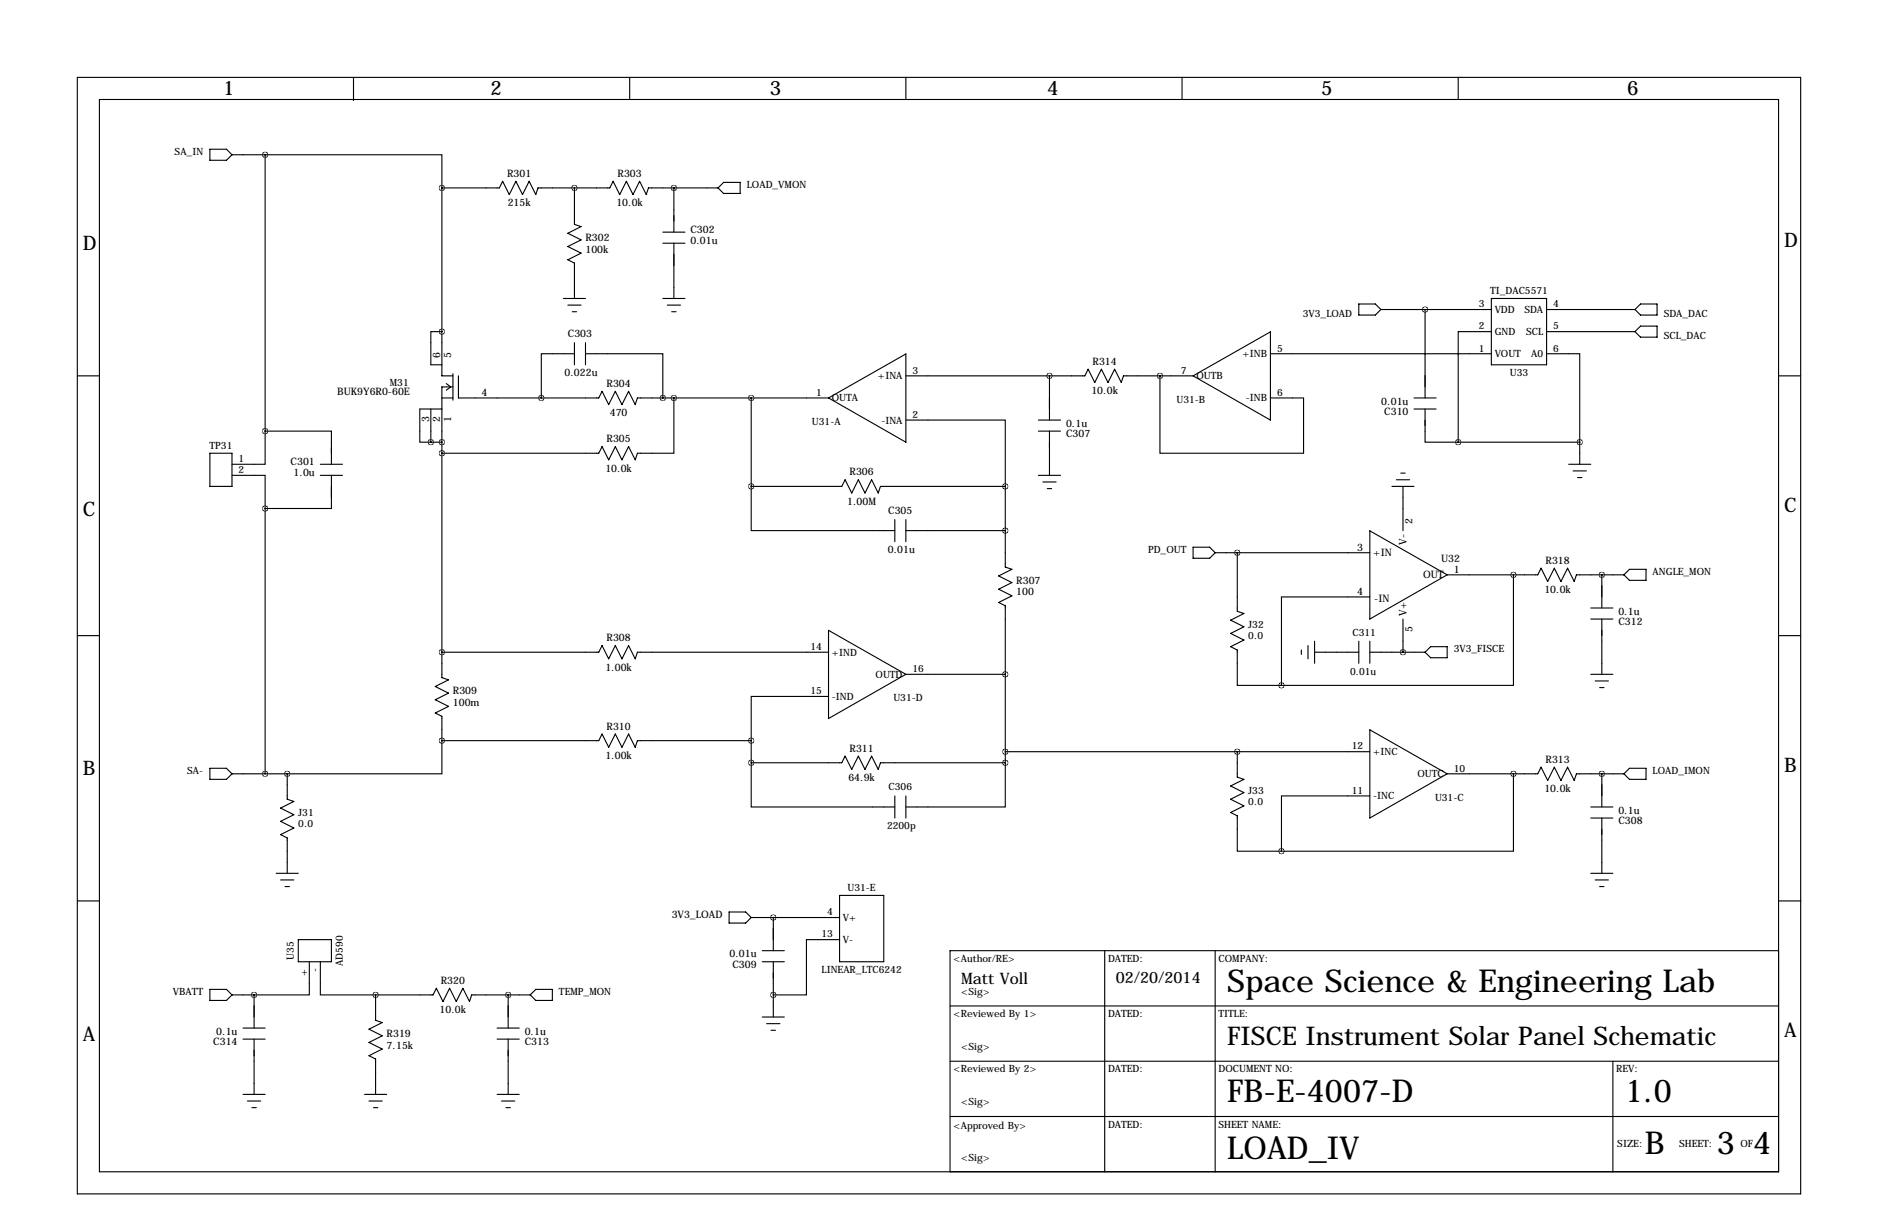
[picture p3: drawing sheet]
<svg xmlns="http://www.w3.org/2000/svg" width="432mm" height="279mm" viewBox="0 0 432 279" stroke-linecap="round" stroke-linejoin="round" font-family="sans-serif">
<g fill="none" stroke="#000" stroke-width=".25">
<path d="M17.8 17.8h396.2v256.5h-396.2zM81.3 17.8v5.3M144.8 17.8v5.1M208.3 17.8v5.1M271.8 17.8v5.1M335.3 17.8v5.1M22.9 22.9h386v246.3h-386zM48.3 34.3h3.8l1.2 1.3-1.2 1.2h-3.8zM53.3 35.6h7.7M61 35.6h40.6v7.6M61 35.6v63.5M101.6 43.2v43.2h2.5"/>
<path d="M101.6 43.2h13.2l.8-1.5 1.5 3 1.5-3 1.5 3 1.6-3 1.5 3 .5-1.5h16.5l.8-1.5 1.5 3 1.5-3 1.5 3 1.6-3 1.5 3 .5-1.5h16M132.1 43.2v8.4l1.5 .5-3 1.5 3 1.5-3 1.5 3 1.6-3 1.5 1.5 .8v8.1M152.4 53.3h5.1M152.4 55.9h5.1M154.9 43.2v10.1M154.9 55.9v12.7M166.4 41.9h3.8v2.5h-3.8l-1.3-1.2zM101.6 76.2h-2.5v7.6h2.5M129.5 68.6h5.1M130.6 70.1h3M131.6 71.6h1M132.1 78.7v5.1"/>
<path d="M134.6 78.7v5.1M152.4 68.6h5.1M153.4 70.1h3.1M154.4 71.6h1M312.4 69.8h3.8l1.3 1.3-1.3 1.3h-3.8zM317.5 71.1h25.4M327.7 71.1v20.3M342.9 76.2h-7.6v25.4M342.9 68.6h12.7v15.2h-12.7zM355.6 76.2h20.3M355.6 71.1h20.3M375.9 76.2l1.3-1.3h3.8v2.6h-3.8z"/>
<path d="M375.9 71.1l1.3-1.3h3.8v2.6h-3.8zM17.8 86.4h5.1M61 99.1v7.6h-7.7M61 99.1h15.2v7.6M99.1 94v7.6M101.6 94h-5.1v7.6h2.6M101.6 91.4h2.5M102.6 88.1l1 .8-1 .8M104.1 88.9h-2.5v66.8l1.5 .5-3 1.5 3 1.6-3 1.5 3 1.5-3 1.5 1.5 .8v5.6M104.1 85.9v6M105.4 86.4v5h32.3l.7-1.5 1.6 3.1 1.5-3.1 1.5 3.1 1.5-3.1 1.5 3.1 .6-1.6h43.9M132.1 81.3h-7.6v10.1"/>
<path d="M134.6 81.3h17.8v10.1M154.9 91.4v12.7h-8.3l-.6 1.6-1.5-3.1-1.5 3.1-1.5-3.1-1.5 3.1-1.6-3.1-.7 1.5h-36.1M172.7 91.4v20.4M190.5 91.4l17.8-10.1v20.3zM208.3 96.5h22.8v15.3M208.3 86.4h41.1l.8-1.6 1.5 3.1 1.5-3.1 1.6 3.1 1.5-3.1 1.5 3.1 .5-1.5h16M238.8 99.1h5M238.8 96.5h5M241.3 86.4v10.1M241.3 99.1v10.1M266.7 86.4v17.7h33v-12.7h-7.6M274.3 86.4l17.8-10.1v20.2z"/>
<path d="M292.1 81.3h50.8M325.1 94h5.1M325.1 91.4h5.1M327.7 94v7.6h7.6M355.6 81.3h7.6v20.3M408.9 86.4h5.1M48.3 104.1h5v7.7h-5zM53.3 109.2h7.7v7.6M61 116.8v61M73.7 106.7h5M73.7 109.2h5M76.2 109.2v7.6h-15.2"/>
<path d="M99.1 101.6h2.5M172.7 111.8v10.1h33M172.7 111.8h20.8l.8-1.6 1.5 3.1 1.6-3.1 1.5 3.1 1.5-3.1 1.5 3.1 .5-1.5h28.7M205.7 119.4v5.1M208.3 119.4v5.1M231.1 111.8v18.5l1.6 .5-3.1 1.5 3.1 1.6-3.1 1.5 3.1 1.5-3.1 1.5 1.5 .8v36.1M238.8 109.2h5M239.8 110.7h3M240.8 112.3h1M320 111.8h5.1M321.1 110.2h3M322.1 108.7h1"/>
<path d="M322.6 111.8v10.1M335.3 101.6h27.9M360.7 106.7h5.1M361.7 108.2h3M362.7 109.7h1M363.2 101.6v5.1M208.3 121.9h22.8M274.3 125.7h3.8l1.3 1.3-1.3 1.3h-3.8zM279.4 127h35.6M284.5 127v13.5l1.5 .5-3 1.5 3 1.5-3 1.5 3 1.6-3 1.5 1.5 .8v8.1h10.1M315 137.2h-20.4v20.3M315 122l17.7 10.1-17.7 10.1z"/>
<path d="M332.7 132.1h20.9l.7-1.5 1.6 3 1.5-3 1.5 3 1.5-3 1.5 3 .6-1.5h10.9M348 132.1v25.4h-53.4M365.8 139.7h5M368.3 132.1v7.6M374.6 130.8h3.9v2.5h-3.9l-1.2-1.2zM17.8 146h5.1M101.6 149.9h36.1l.7-1.6 1.6 3.1 1.5-3.1 1.5 3.1 1.5-3.1 1.5 3.1 .6-1.5h43.9M190.5 144.8l17.8 10.1-17.8 10.2zM208.3 154.9h22.8M299.2 149.4v1M300.7 148.3v3.1M302.3 149.9h10.1"/>
<path d="M302.3 147.3v5.1M312.4 147.3v5.1M315 149.9h12.7M315 147.3v5.1M322.6 142.2v7.7M327.7 149.9l1.2-1.3h3.8v2.5h-3.8zM365.8 142.2h5M365.8 154.9h5M366.8 156.5h3M367.8 158h1M368.3 142.2v12.7M408.9 146h5.1"/>
<path d="M48.3 176.5h3.8l1.2 1.3-1.2 1.3h-3.8zM53.3 177.8h12.7M66 177.8v5.8l1.6 .5-3.1 1.6 3.1 1.5-3.1 1.5 3.1 1.5-3.1 1.6 1.5 .7v8.2M101.6 170.2v7.6h-35.6M101.6 170.2h36.1l.7-1.5 1.6 3 1.5-3 1.5 3 1.5-3 1.5 3 .6-1.5h26.1M172.7 175.3v10.1h33M172.7 175.3h20.8l.8-1.6 1.5 3.1 1.6-3.1 1.5 3.1 1.5-3.1 1.5 3.1 .5-1.5h28.7M172.7 170.2v5.1M190.5 160h-17.8v10.2M231.1 175.3v10.1h-22.8M231.1 172.7h83.9M284.5 172.7v5.9l1.5 .5-3 1.5 3 1.5-3 1.5 3 1.6-3 1.5 1.5 .8v8.1h10.1"/>
<path d="M315 167.7l17.7 10.1-17.7 10.2zM332.7 177.8h20.9l.7-1.5 1.6 3 1.5-3 1.5 3 1.5-3 1.5 3 .6-1.5h10.9M348 177.8v17.8h-53.4M368.3 177.8v7.6M374.6 176.5h3.9v2.6h-3.9l-1.2-1.3zM205.7 182.9v5.1M208.3 182.9v5.1M315 182.9h-20.4v12.7M365.8 185.4h5M365.8 188h5M368.3 188v12.7M17.8 207h5.1"/>
<path d="M63.5 200.7h5.1M64.5 202.2h3.1M65.5 203.7h1M68.6 215.9h7.6v5.1h-7.6zM167.6 209.5h3.8l1.3 1.3-1.3 1.3h-3.8zM172.7 210.8h20.3M175.3 218.4h5M177.8 210.8v7.6M193 215.9h-7.6v12.7h-7.6M193 205.7h10.2v15.3h-10.2zM254 218.4v50.8M279.4 218.4v50.8"/>
<path d="M365.8 200.7h5M366.8 202.2h3M367.8 203.7h1M408.9 207h5.2M408.9 218.4h-190.5v50.8M48.3 227.3h3.8l1.2 1.3-1.2 1.3h-3.8zM53.3 228.6h5.1M55.9 238.8h5.1M55.9 236.2h5.1M58.4 228.6v7.6M58.4 238.8v12.7M71.1 221v7.6h-12.7"/>
<path d="M73.7 221v7.6h12.7M86.4 228.6h13.2l.7-1.5 1.6 3 1.5-3 1.5 3 1.5-3 1.5 3 .6-1.5h13.4M86.4 228.6v5.8l1.5 .5-3.1 1.6 3.1 1.5-3.1 1.5 3.1 1.5-3.1 1.6 1.6 .7v8.2M114.3 238.8h5.1M114.3 236.2h5.1M116.8 228.6v7.6M116.8 238.8v12.7M123.2 227.3h3.8v2.6h-3.8l-1.3-1.3zM175.3 221h5M175.3 233.7h5M176.3 235.2h3M177.3 236.7h1"/>
<path d="M177.8 221v12.7M218.4 231.1h190.5M55.9 251.5h5.1M56.9 253h3M57.9 254.5h1M83.8 251.5h5.1M84.8 253h3.1M85.9 254.5h1M114.3 251.5h5.1M115.3 253h3.1M116.3 254.5h1M218.4 256.5h190.5"/>
<path d="M218.4 243.8h190.5M370.8 243.8v25.4"/>
</g>
<path d="M231.1 121.9a.05 .05 0 0 0 .1 0 .05 .05 0 0 0-.1 0zM231.1 111.8a.05 .05 0 0 0 .1 0 .05 .05 0 0 0-.1 0zM172.7 111.8a.05 .05 0 0 0 .1 0 .05 .05 0 0 0-.1 0zM231.1 175.3a.05 .05 0 0 0 .1 0 .05 .05 0 0 0-.1 0zM172.7 175.3a.05 .05 0 0 0 .1 0 .05 .05 0 0 0-.1 0zM172.7 170.2a.05 .05 0 0 0 .1 0 .05 .05 0 0 0-.1 0zM172.7 91.4a.05 .05 0 0 0 .1 0 .05 .05 0 0 0-.1 0zM124.4 91.4a.05 .05 0 0 0 .1 0 .05 .05 0 0 0-.1 0zM132 43.2a.05 .05 0 0 0 .1 0 .05 .05 0 0 0-.1 0zM154.9 43.2a.05 .05 0 0 0 .1 0 .05 .05 0 0 0-.1 0zM116.8 228.6a.05 .05 0 0 0 .1 0 .05 .05 0 0 0-.1 0zM86.3 228.6a.05 .05 0 0 0 .1 0 .05 .05 0 0 0-.1 0zM231.1 154.9a.05 .05 0 0 0 .1 0 .05 .05 0 0 0-.1 0zM60.9 35.6a.05 .05 0 0 0 .1 0 .05 .05 0 0 0-.1 0zM60.9 177.8a.05 .05 0 0 0 .1 0 .05 .05 0 0 0-.1 0zM335.2 101.6a.05 .05 0 0 0 .1 0 .05 .05 0 0 0-.1 0zM327.6 71.1a.05 .05 0 0 0 .1 0 .05 .05 0 0 0-.1 0zM363.2 101.6a.05 .05 0 0 0 .1 0 .05 .05 0 0 0-.1 0zM322.5 149.9a.05 .05 0 0 0 .1 0 .05 .05 0 0 0-.1 0zM66 177.8a.05 .05 0 0 0 .1 0 .05 .05 0 0 0-.1 0zM154.9 91.4a.05 .05 0 0 0 .1 0 .05 .05 0 0 0-.1 0zM347.9 132.1a.05 .05 0 0 0 .1 0 .05 .05 0 0 0-.1 0zM231.1 172.7a.05 .05 0 0 0 .1 0 .05 .05 0 0 0-.1 0zM347.9 177.8a.05 .05 0 0 0 .1 0 .05 .05 0 0 0-.1 0zM58.4 228.6a.05 .05 0 0 0 .1 0 .05 .05 0 0 0-.1 0zM99 101.6a.05 .05 0 0 0 .1 0 .05 .05 0 0 0-.1 0zM284.4 127a.05 .05 0 0 0 .1 0 .05 .05 0 0 0-.1 0zM294.6 157.5a.05 .05 0 0 0 .1 0 .05 .05 0 0 0-.1 0zM294.6 195.6a.05 .05 0 0 0 .1 0 .05 .05 0 0 0-.1 0zM284.4 172.7a.05 .05 0 0 0 .1 0 .05 .05 0 0 0-.1 0zM60.9 99.1a.05 .05 0 0 0 .1 0 .05 .05 0 0 0-.1 0zM60.9 116.8a.05 .05 0 0 0 .1 0 .05 .05 0 0 0-.1 0z" fill="#000" stroke="#000" stroke-width="1.3"/>
<g font-size="7.3">
<text x="282.2" y="227.8">Space Science &amp; Engineering Lab</text>
<text x="282.2" y="253.2">FB-E-4007-D</text>
<text x="373.6" y="253.2">1.0</text>
<text x="282.2" y="266.2">LOAD_IV</text>
<text x="378.2" y="265.2">B</text>
<text x="394.7" y="265.2">3</text>
<text x="403.1" y="265.2">4</text>
</g>
<text font-size="5.9" x="282.2" y="240.1">FISCE Instrument Solar Panel Schematic</text>
<g font-size="4.6">
<text x="51.3" y="21.9">1</text>
<text x="112.8" y="21.9">2</text>
<text x="177" y="21.9">3</text>
<text x="240.8" y="21.9">4</text>
<text x="303.8" y="21.9">5</text>
<text x="374.1" y="21.9">6</text>
<text x="19" y="57.5">D</text>
<text x="410.2" y="56.7">D</text>
<text x="19" y="118.5">C</text>
<text x="410.2" y="117.7">C</text>
<text x="19" y="178.1">B</text>
<text x="410.2" y="177.4">B</text>
<text x="19" y="239.1">A</text>
<text x="410.2" y="238.3">A</text>
</g>
<g font-size="3.6">
<text x="221" y="226.1">Matt Voll</text>
<text x="256.5" y="225.8">02/20/2014</text>
</g>
<g font-size="2.4">
<text x="116.6" y="40.6">R301</text>
<text x="142" y="40.6">R303</text>
<text x="116.7" y="47.4">215k</text>
<text x="141.7" y="47.4">10.0k</text>
<text x="158.7" y="53.6">C302</text>
<text x="134.6" y="55.4">R302</text>
<text x="134.6" y="58">100k</text>
<text x="158.7" y="56">0.01u</text>
<text x="130.6" y="77.5">C303</text>
<text x="101.2" y="82.3" transform="rotate(-90 101.2 82.3)">6</text>
<text x="103.8" y="82.3" transform="rotate(-90 103.8 82.3)">5</text>
<text x="251.2" y="83.8">R314</text>
<text x="129.8" y="86.5">0.022u</text>
<text x="139.5" y="88.9">R304</text>
<text x="77.5" y="90.8">BUK9Y6R0-60E</text>
<text x="110.7" y="90.9">4</text>
<text x="140.2" y="95.6">470</text>
<text x="250.9" y="90.6">10.0k</text>
<text x="317.6" y="93">0.01u</text>
<text x="318.3" y="95.4">C310</text>
<text x="98.7" y="96.9" transform="rotate(-90 98.7 96.9)">3</text>
<text x="101.2" y="96.9" transform="rotate(-90 101.2 96.9)">2</text>
<text x="103.8" y="96.9" transform="rotate(-90 103.8 96.9)">1</text>
<text x="139.5" y="101.6">R305</text>
<text x="245.1" y="100.5">C307</text>
<text x="245.1" y="98">0.1u</text>
<text x="66.8" y="106.9">C301</text>
<text x="67.5" y="109.4">1.0u</text>
<text x="139.2" y="108.3">10.0k</text>
<text x="195.3" y="109.2">R306</text>
<text x="194.8" y="116">1.00M</text>
<text x="204.2" y="118.1">C305</text>
<text x="323.4" y="125.1" transform="rotate(-90 323.4 125.1)">V-</text>
<text x="324.7" y="120.4" transform="rotate(-90 324.7 120.4)">2</text>
<text x="204.1" y="127.1">0.01u</text>
<text x="312.1" y="126.5">3</text>
<text x="315.7" y="127.8">+IN</text>
<text x="331.3" y="129.2">U32</text>
<text x="334.3" y="131.6">1</text>
<text x="355.4" y="129.5">R318</text>
<text x="233.7" y="134.1">R307</text>
<text x="233.7" y="136.8">100</text>
<text x="312.1" y="136.7">4</text>
<text x="327.2" y="132.9">OUT</text>
<text x="355.1" y="136.3">10.0k</text>
<text x="316" y="138.2">-IN</text>
<text x="323.4" y="141.5" transform="rotate(-90 323.4 141.5)">V+</text>
<text x="372.1" y="143.6">C312</text>
<text x="372.1" y="141.2">0.1u</text>
<text x="139.5" y="147.3">R308</text>
<text x="324.7" y="145.1" transform="rotate(-90 324.7 145.1)">5</text>
<text x="139.2" y="154.1">1.00k</text>
<text x="104.1" y="159.5">R309</text>
<text x="104.1" y="162.2">100m</text>
<text x="139.5" y="167.6">R310</text>
<text x="195.3" y="172.7">R311</text>
<text x="139.2" y="174.4">1.00k</text>
<text x="195.1" y="179.5">64.9k</text>
<text x="355.4" y="175.3">R313</text>
<text x="355.1" y="182">10.0k</text>
<text x="372.1" y="189.4">C308</text>
<text x="372.1" y="186.9">0.1u</text>
<text x="154.4" y="210.8">3V3_LOAD</text>
<text x="167.7" y="220">0.01u</text>
<text x="101.4" y="226.1">R320</text>
<text x="168.4" y="222.4">C309</text>
<text x="101.1" y="232.8">10.0k</text>
<text x="49.7" y="237.7">0.1u</text>
<text x="88.9" y="238.3">R319</text>
<text x="120.6" y="237.7">0.1u</text>
<text x="49" y="240.2">C314</text>
<text x="88.9" y="240.9">7.15k</text>
<text x="120.6" y="240.2">C313</text>
</g>
<g font-size="2.3">
<text x="40.1" y="35.6">SA_IN</text>
<text x="171.7" y="43.2">LOAD_VMON</text>
<text x="340.1" y="70.6">3</text>
<text x="342.6" y="67.6">TI_DAC5571</text>
<text x="343.7" y="71.9">VDD</text>
<text x="350.5" y="71.9">SDA</text>
<text x="357.1" y="70.6">4</text>
<text x="299.6" y="72.7">3V3_LOAD</text>
<text x="340.1" y="75.7">2</text>
<text x="343.7" y="77">GND</text>
<text x="350.9" y="77">SCL</text>
<text x="357.1" y="75.7">5</text>
<text x="382.5" y="77.8">SCL_DAC</text>
<text x="382.5" y="72.7">SDA_DAC</text>
<text x="285.7" y="82.1">+INB</text>
<text x="293.6" y="80.8">5</text>
<text x="340.1" y="80.8">1</text>
<text x="343.7" y="82.1">VOUT</text>
<text x="352.1" y="82.1">A0</text>
<text x="357.1" y="80.8">6</text>
<text x="89.6" y="88.6">M31</text>
<text x="201.9" y="87.2">+INA</text>
<text x="209.8" y="85.9">3</text>
<text x="271.5" y="85.9">7</text>
<text x="275.1" y="87.2">OUTB</text>
<text x="347.1" y="86.4">U33</text>
<text x="187.7" y="90.9">1</text>
<text x="191.3" y="92.2">OUTA</text>
<text x="270.5" y="92.5">U31-B</text>
<text x="286.5" y="92.2">-INB</text>
<text x="293.6" y="90.9">6</text>
<text x="186.7" y="97.6">U31-A</text>
<text x="202.6" y="97.3">-INA</text>
<text x="209.8" y="96">2</text>
<text x="48.2" y="103.1">TP31</text>
<text x="54.9" y="106.2">1</text>
<text x="54.9" y="108.7">2</text>
<text x="264" y="127">PD_OUT</text>
<text x="380" y="132.1">ANGLE_MON</text>
<text x="186.3" y="149.4">14</text>
<text x="287" y="144.3">J32</text>
<text x="287" y="146.9">0.0</text>
<text x="311" y="146">C311</text>
<text x="334.3" y="149.9">3V3_FISCE</text>
<text x="191.3" y="150.7">+IND</text>
<text x="201.3" y="155.7">OUTD</text>
<text x="209.8" y="154.4">16</text>
<text x="310.4" y="155">0.01u</text>
<text x="186.3" y="159.5">15</text>
<text x="191.3" y="160.8">-IND</text>
<text x="205.4" y="161.1">U31-D</text>
<text x="310.8" y="172.2">12</text>
<text x="315.7" y="173.5">+INC</text>
<text x="43" y="177.8">SA-</text>
<text x="325.9" y="178.6">OUTC</text>
<text x="334.3" y="177.3">10</text>
<text x="380" y="177.8">LOAD_IMON</text>
<text x="204.3" y="181.6">C306</text>
<text x="287" y="182.4">J33</text>
<text x="287" y="185">0.0</text>
<text x="310.8" y="182.4">11</text>
<text x="315.7" y="183.7">-INC</text>
<text x="330" y="184">U31-C</text>
<text x="68.6" y="187.5">J31</text>
<text x="68.6" y="190.1">0.0</text>
<text x="204" y="190.6">2200p</text>
<text x="194.9" y="204.7">U31-E</text>
<text x="188.9" y="215.4">13</text>
<text x="190.2" y="210.3">4</text>
<text x="193.8" y="211.6">V+</text>
<text x="67.6" y="220.5" transform="rotate(-90 67.6 220.5)">U35</text>
<text x="78.8" y="221.9" transform="rotate(-90 78.8 221.9)">AD590</text>
<text x="193.8" y="216.7">V-</text>
<text x="219.2" y="221">&lt;Author/RE&gt;</text>
<text x="254.8" y="221">DATED:</text>
<text x="280.2" y="221">COMPANY:</text>
<text x="70.6" y="224.2" transform="rotate(-90 70.6 224.2)">+</text>
<text x="73.2" y="223.4" transform="rotate(-90 73.2 223.4)">-</text>
<text x="188.9" y="223.6">LINEAR_LTC6242</text>
<text x="39.8" y="228.6">VBATT</text>
<text x="128.5" y="228.6">TEMP_MON</text>
<text x="219.2" y="233.7">&lt;Reviewed By 1&gt;</text>
<text x="221" y="228.6">&lt;Sig&gt;</text>
<text x="254.8" y="233.7">DATED:</text>
<text x="280.2" y="233.7">TITLE:</text>
<text x="221" y="241.3">&lt;Sig&gt;</text>
<text x="219.2" y="246.4">&lt;Reviewed By 2&gt;</text>
<text x="254.8" y="246.4">DATED:</text>
<text x="280.2" y="246.4">DOCUMENT NO:</text>
<text x="371.6" y="246.4">REV:</text>
<text x="221" y="254">&lt;Sig&gt;</text>
<text x="219.2" y="259.3">&lt;Approved By&gt;</text>
<text x="254.8" y="259.1">DATED:</text>
<text x="280.2" y="259.1">SHEET NAME:</text>
<text x="371.9" y="263.7">SIZE:</text>
<text x="386.1" y="263.7">SHEET:</text>
<text x="400.2" y="263.7">OF</text>
<text x="221" y="266.7">&lt;Sig&gt;</text>
</g>
</svg>
